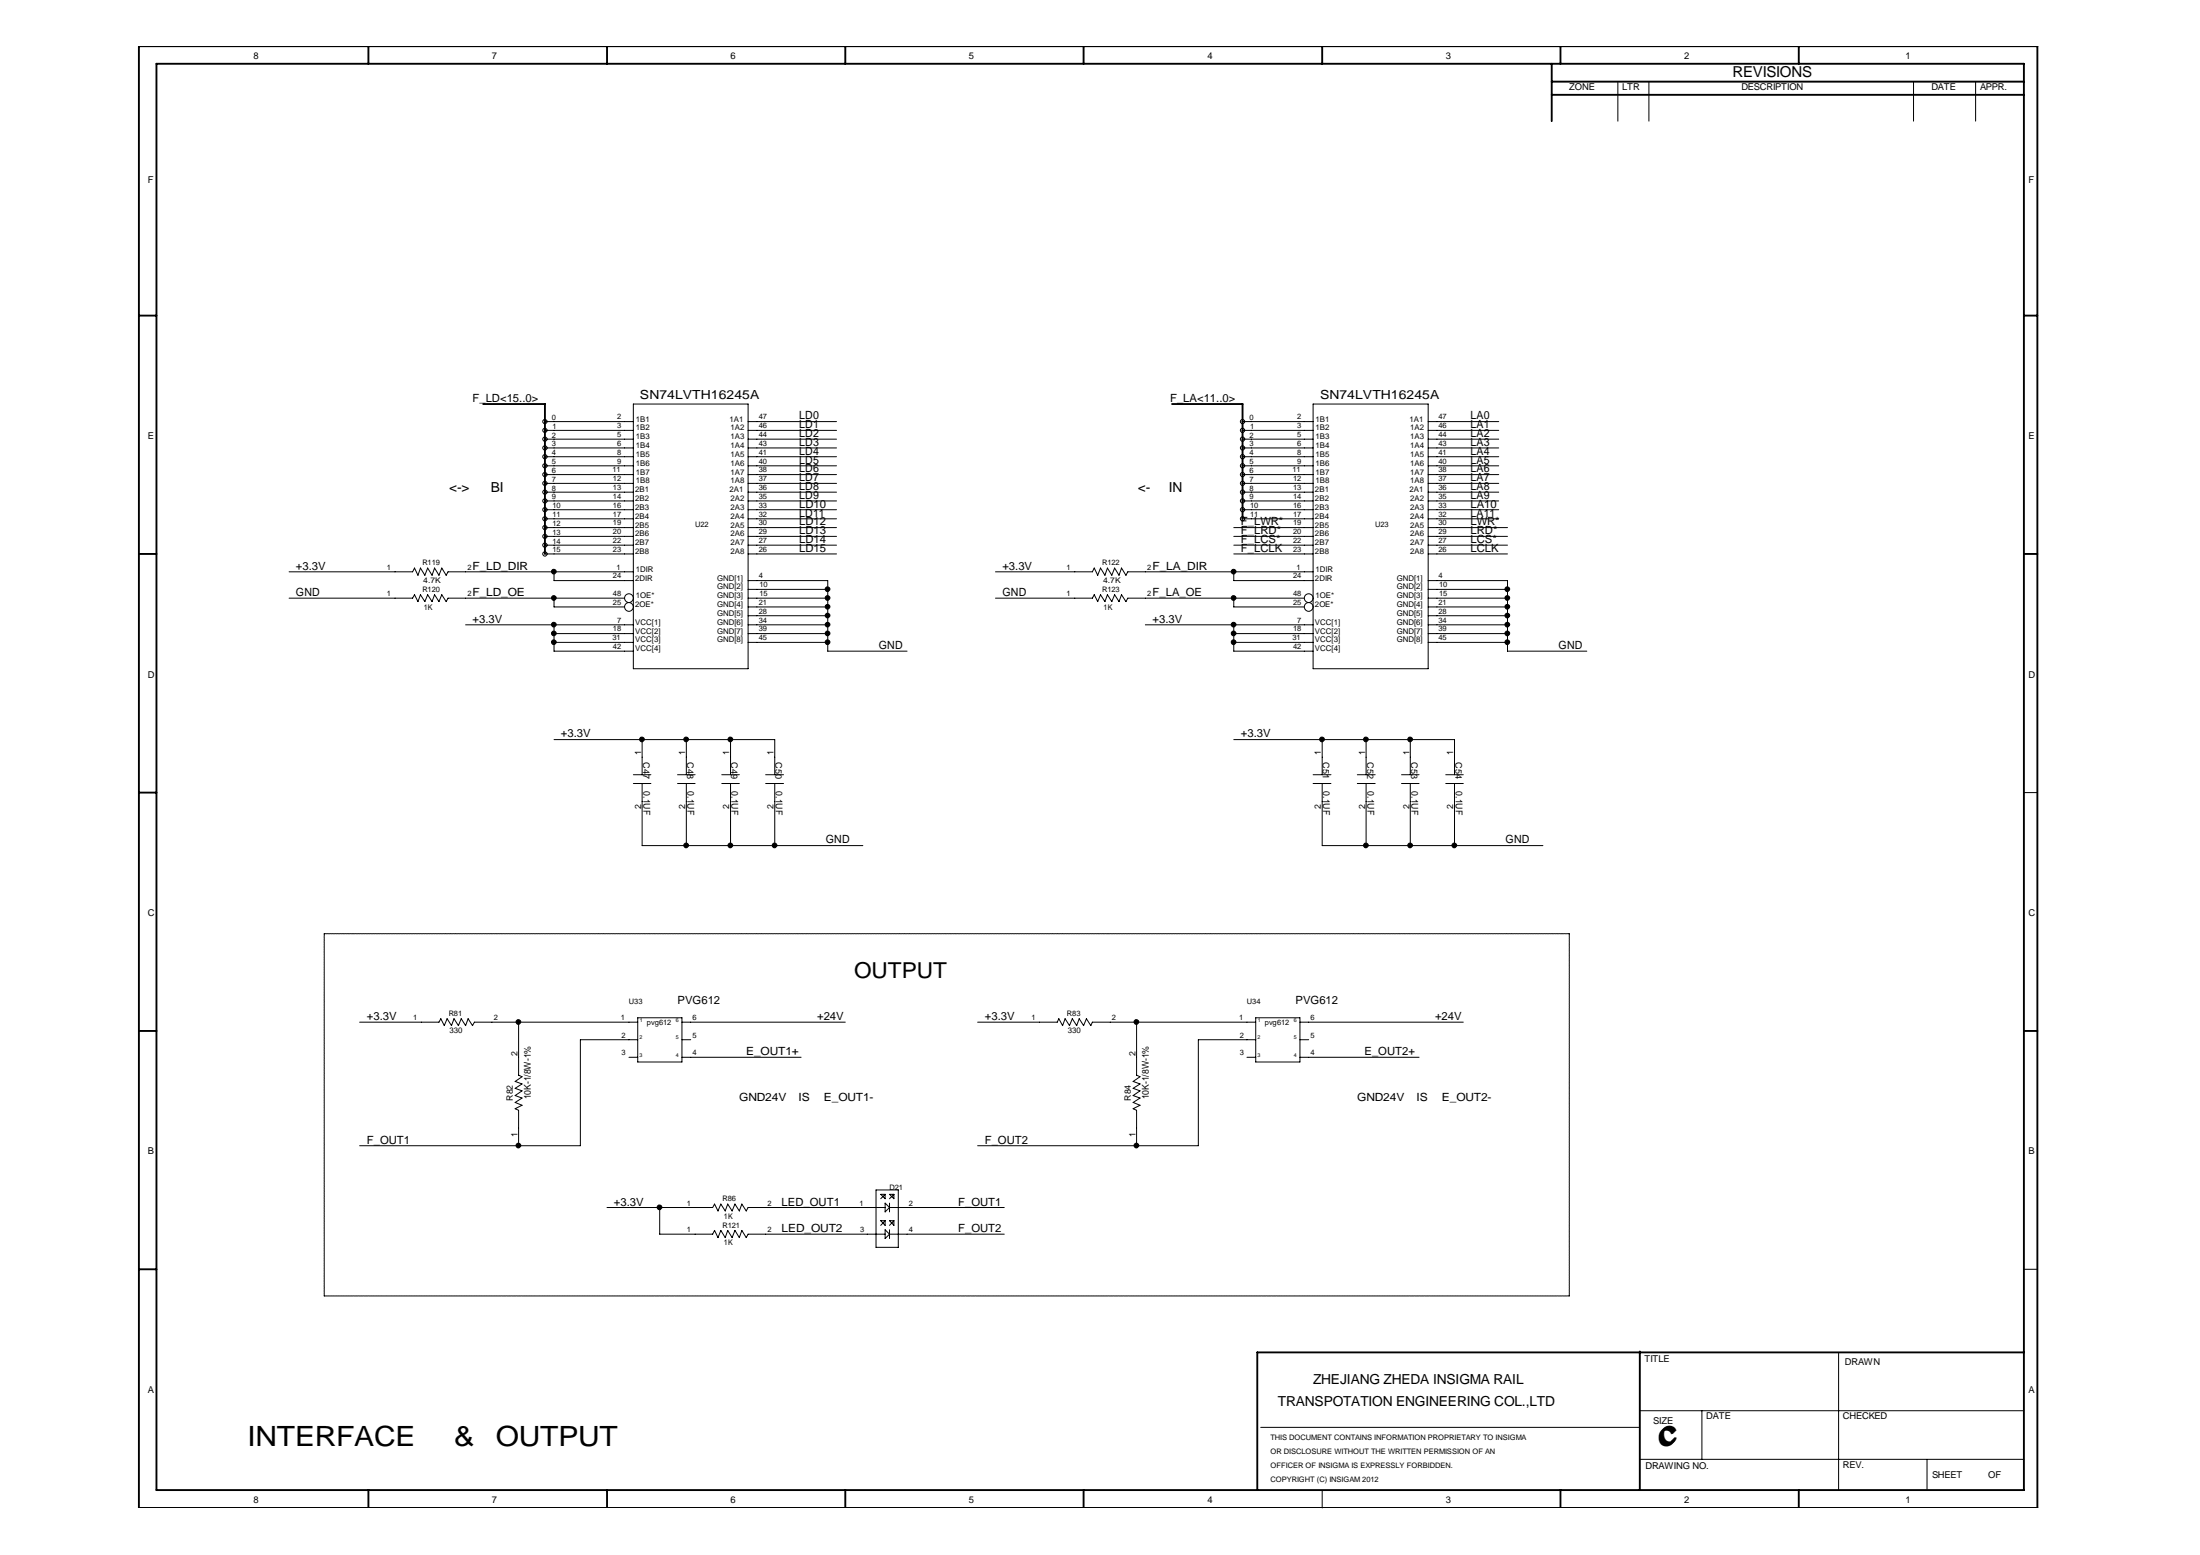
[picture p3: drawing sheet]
<svg xmlns="http://www.w3.org/2000/svg" width="297mm" height="210mm" viewBox="0 0 297 210" stroke-linecap="round" stroke-linejoin="round" font-family="sans-serif">
<g fill="none" stroke="#000" stroke-width=".25">
<path d="M18.8 6.2h256.3v197.4h-256.3zM21.1 8.6h252.2v192.5h-252.2zM49.7 6.2v2.4M82 6.2v2.4M114.1 6.2v2.4M146.3 6.2v2.4M178.5 6.2v2.4M209.5 11h63.8M209.5 8.6v7.8M209.5 12.8h63.8M210.7 6.2v2.4M242.9 6.2v2.4"/>
<path d="M18.8 42.6h2.3M65.2 54.5h8.4v20.3M158.2 54.5h9.6v15.5M273.3 42.6h1.8M18.8 74.8h2.3M273.3 74.8h1.8M18.8 107h2.3M18.8 139.2h2.3M273.3 139.2h1.8M18.8 171.3h2.3M221.4 182.4v18.7M273.3 182.6h-103.5v18.5"/>
<path d="M49.7 201.1v2.5M82 201.1v2.5M114.1 201.1v2.5M146.3 201.1v2.5M210.7 201.1v2.5M242.9 201.1v2.5"/>
</g>
<path d="M43.8 126v48.9M211.9 126h-168.1M43.8 174.9h168.1M211.9 174.9v-48.9" fill="none" stroke="#000" stroke-width=".14" stroke-dasharray=".3 .1"/>
<g fill="none" stroke="#000" stroke-width=".14">
<path d="M218.4 11v5.4M222.6 11v5.4M258.4 11v5.4M266.7 11v5.4M73.6 59.3h11.9M73.6 56.9h11.9M73.6 58.1h11.9M85.5 54.5h15.5v35.8h-15.5zM101 59.3h11.9M101 56.9h11.9M101 58.1h11.9M167.8 59.3h9.5"/>
<path d="M167.8 56.9h9.5M167.8 58.1h9.5M177.3 54.5h15.5v35.8h-15.5zM192.8 59.3h9.6M192.8 56.9h9.6M192.8 58.1h9.6M39 77.2h16.7l.3-.5 .4 1 .4-1 .6 1 .3-1 .6 1 .4-1 .6 1 .3-1 .6 1 .3-.5h25M73.6 73.6h11.9M73.6 74.8h11.9M73.6 72.4h11.9M73.6 71.2h11.9M73.6 70h11.9"/>
<path d="M73.6 68.8h11.9M73.6 67.6h11.9M73.6 66.4h11.9M73.6 65.2h11.9M73.6 60.5h11.9M73.6 64.1h11.9M73.6 62.9h11.9M73.6 61.7h11.9M74.8 77.2v1.2h10.7M101 78.4h10.8v9.5h10.7M101 73.6h11.9M101 74.8h11.9"/>
<path d="M101 72.4h11.9M101 71.2h11.9M101 70h11.9M101 68.8h11.9M101 67.6h11.9M101 66.4h11.9M101 65.2h11.9M101 60.5h11.9M101 64.1h11.9M101 62.9h11.9M101 61.7h11.9M101 79.6h10.8"/>
<path d="M134.4 77.2h13.1l.2-.5 .5 1 .4-1 .6 1 .3-1 .6 1 .4-1 .6 1 .3-1 .6 1 .3-.5h25M166.6 77.2v1.2h10.7M166.6 73.6h10.7M166.6 74.8h10.7M166.6 72.4h10.7M166.6 71.2h10.7M167.8 70h9.5M167.8 68.8h9.5M167.8 67.6h9.5M167.8 66.4h9.5M167.8 65.2h9.5M167.8 60.5h9.5"/>
<path d="M167.8 64.1h9.5M167.8 62.9h9.5M167.8 61.7h9.5M192.8 78.4h10.7v9.5h10.7M192.8 73.6h10.7M192.8 74.8h10.7M192.8 72.4h10.7M192.8 71.2h10.7M192.8 70h9.6M192.8 68.8h9.6M192.8 67.6h9.6M192.8 66.4h9.6"/>
<path d="M192.8 65.2h9.6M192.8 60.5h9.6M192.8 64.1h9.6M192.8 62.9h9.6M192.8 61.7h9.6M192.8 79.6h10.7M39 80.7h16.7l.3-.4 .4 .9 .4-.9 .6 .9 .3-.9 .6 .9 .4-.9 .6 .9 .3-.9 .6 .9 .3-.5h23.8M62.9 84.3h22.6M74.8 85.5h10.7M74.8 84.3v3.6h10.7M74.8 86.7h10.7M74.8 80.7v1.2h9.5"/>
<path d="M74.8 99.8h29.8v4.8M86.7 99.8v4.8M92.7 99.8v4.8M98.6 99.8v4.8M101 85.5h10.8M101 84.3h10.8M101 86.7h10.8M101 81.9h10.8M101 83.1h10.8M101 80.7h10.8M134.4 80.7h13.1l.2-.4 .5 .9 .4-.9 .6 .9 .3-.9 .6 .9 .4-.9 .6 .9 .3-.9 .6 .9 .3-.5h23.8M154.6 84.3h22.7"/>
<path d="M166.6 85.5h10.7M166.6 84.3v3.6h10.7M166.6 86.7h10.7M166.6 80.7v1.2h9.5M166.6 99.8h29.8v4.8M178.5 99.8v4.8M184.4 99.8v4.8M190.4 99.8v4.8M192.8 85.5h10.7M192.8 84.3h10.7M192.8 86.7h10.7M192.8 81.9h10.7"/>
<path d="M192.8 83.1h10.7M192.8 80.7h10.7M85.5 105.8h2.4M85.5 104.6h2.4M86.7 105.8v8.3h29.8M91.5 105.8h2.4M91.5 104.6h2.4M92.7 105.8v8.3M97.5 105.8h2.3M97.5 104.6h2.3M98.6 105.8v8.3M103.4 105.8h2.4"/>
<path d="M103.4 104.6h2.4M104.6 105.8v8.3M177.3 105.8h2.4M177.3 104.6h2.4M178.5 105.8v8.3h29.8M183.3 105.8h2.4M183.3 104.6h2.4M184.4 105.8v8.3M189.2 105.8h2.4M189.2 104.6h2.4M190.4 105.8v8.3M195.2 105.8h2.4"/>
<path d="M195.2 104.6h2.4M196.4 105.8v8.3M273.3 107h1.8M48.6 138h10.7l.2-.5 .5 .9 .4-.9 .6 .9 .3-.9 .6 .9 .4-.9 .6 .9 .3-.9 .6 .9 .3-.4h22M70 138v7.1l.5 .2-.9 .7 .9 .3-.9 .6 .9 .3-.9 .7 .9 .3-.9 .6 .9 .4-.9 .5 .4 .2v4.8M86.1 137.4h6v6h-6zM92.1 138h22M132 138h10.7l.3-.5 .5 .9 .3-.9 .6 .9 .4-.9 .6 .9 .3-.9 .6 .9 .4-.9 .6 .9 .2-.4h22M153.5 138v7.1l.4 .2-.9 .7 .9 .3-.9 .6 .9 .3-.9 .7 .9 .3-.9 .6 .9 .4-.9 .5 .5 .2v4.8M169.5 137.4h6v6h-6zM175.5 138h22.1M84.9 142.7h1.2"/>
<path d="M86.1 140.3h-7.7v14.4h-29.8M92.1 140.3h1.2M92.1 142.7h16.1M168.4 142.7h1.1M169.5 140.3h-7.7v14.4h-29.8M175.5 140.3h1.2M175.5 142.7h16.1M82 163h14.2l.3-.5 .4 1 .4-1 .6 1 .4-1 .5 1 .4-1 .6 1 .4-1 .6 1 .2-.5h18.5M89.1 163v3.6h7.1l.3-.5 .4 1 .4-1 .6 1 .4-1 .5 1 .4-1 .6 1 .4-1 .6 1 .2-.5h18.5M118.3 160.6h3v7.8h-3zM118.9 161.2h.6v.6zM118.9 164.8h.6v.6z"/>
<path d="M119.5 162.4l.6 .6-.6 .6zM119.5 166l.6 .6-.6 .6zM119.5 164.8l-.6 .6M119.5 161.2l-.6 .6M120.1 166.6h15.5M120.1 163h15.5M120.1 161.2h.6v.6zM120.1 164.8h.6v.6zM120.1 162.4v1.2M120.1 166v1.2M120.7 164.8l-.6 .6M120.7 161.2l-.6 .6"/>
<path d="M273.3 171.3h1.8M170.2 192.7h51.2M221.4 197h51.9M221.4 190.4h51.9M229.8 190.4v6.6M248.2 182.7v18.4M260.2 197v4.1M178.5 201.1v2.5"/>
<circle cx="73.6" cy="58.1" r=".3"/>
<circle cx="73.6" cy="56.9" r=".3"/>
<circle cx="73.6" cy="59.3" r=".3"/>
<circle cx="167.8" cy="58.1" r=".3"/>
<circle cx="167.8" cy="59.3" r=".3"/>
<circle cx="167.8" cy="56.9" r=".3"/>
<circle cx="73.6" cy="67.6" r=".3"/>
<circle cx="73.6" cy="72.4" r=".3"/>
<circle cx="73.6" cy="74.8" r=".3"/>
<circle cx="73.6" cy="60.5" r=".3"/>
<circle cx="73.6" cy="62.9" r=".3"/>
<circle cx="73.6" cy="70" r=".3"/>
<circle cx="73.6" cy="65.2" r=".3"/>
<circle cx="73.6" cy="68.8" r=".3"/>
<circle cx="73.6" cy="66.4" r=".3"/>
<circle cx="73.6" cy="64.1" r=".3"/>
<circle cx="73.6" cy="73.6" r=".3"/>
<circle cx="73.6" cy="71.2" r=".3"/>
<circle cx="73.6" cy="61.6" r=".3"/>
<circle cx="167.8" cy="60.5" r=".3"/>
<circle cx="167.8" cy="62.9" r=".3"/>
<circle cx="167.8" cy="70" r=".3"/>
<circle cx="167.8" cy="67.6" r=".3"/>
<circle cx="167.8" cy="65.2" r=".3"/>
<circle cx="167.8" cy="66.4" r=".3"/>
<circle cx="167.8" cy="64.1" r=".3"/>
<circle cx="167.8" cy="61.6" r=".3"/>
<circle cx="167.8" cy="68.8" r=".3"/>
<circle cx="84.9" cy="81.9" r=".59"/>
<circle cx="84.9" cy="80.7" r=".59"/>
<circle cx="176.7" cy="81.9" r=".59"/>
<circle cx="176.7" cy="80.7" r=".59"/>
</g>
<g fill="#000" stroke="#000" stroke-width=".14">
<circle cx="74.8" cy="77.2" r=".32"/>
<circle cx="111.7" cy="79.5" r=".32"/>
<circle cx="166.6" cy="77.2" r=".32"/>
<circle cx="203.5" cy="79.5" r=".32"/>
<circle cx="74.8" cy="84.3" r=".32"/>
<circle cx="74.8" cy="86.7" r=".32"/>
<circle cx="74.8" cy="80.7" r=".32"/>
<circle cx="74.8" cy="85.5" r=".32"/>
<circle cx="86.7" cy="99.8" r=".32"/>
<circle cx="92.6" cy="99.8" r=".32"/>
<circle cx="98.6" cy="99.8" r=".32"/>
<circle cx="111.7" cy="84.3" r=".32"/>
<circle cx="111.7" cy="86.7" r=".32"/>
<circle cx="111.7" cy="80.7" r=".32"/>
<circle cx="111.7" cy="83.1" r=".32"/>
<circle cx="111.7" cy="85.5" r=".32"/>
<circle cx="111.7" cy="81.9" r=".32"/>
<circle cx="166.6" cy="86.7" r=".32"/>
<circle cx="166.6" cy="84.3" r=".32"/>
<circle cx="166.6" cy="80.7" r=".32"/>
<circle cx="166.6" cy="85.5" r=".32"/>
<circle cx="178.5" cy="99.8" r=".32"/>
<circle cx="184.4" cy="99.8" r=".32"/>
<circle cx="190.4" cy="99.8" r=".32"/>
<circle cx="203.5" cy="86.7" r=".32"/>
<circle cx="203.5" cy="84.3" r=".32"/>
<circle cx="203.5" cy="80.7" r=".32"/>
<circle cx="203.5" cy="83.1" r=".32"/>
<circle cx="203.5" cy="85.5" r=".32"/>
<circle cx="203.5" cy="81.9" r=".32"/>
<circle cx="92.6" cy="114.1" r=".32"/>
<circle cx="98.6" cy="114.1" r=".32"/>
<circle cx="104.6" cy="114.1" r=".32"/>
<circle cx="184.4" cy="114.1" r=".32"/>
<circle cx="190.4" cy="114.1" r=".32"/>
<circle cx="196.4" cy="114.1" r=".32"/>
<circle cx="70" cy="138" r=".32"/>
<circle cx="153.4" cy="138" r=".32"/>
<circle cx="70" cy="154.6" r=".32"/>
<circle cx="153.4" cy="154.6" r=".32"/>
<circle cx="89" cy="163" r=".32"/>
</g>
<g font-size="3.8">
<text x="33.4" y="195.2">INTERFACE</text>
<text x="61.3" y="195.2">&amp;</text>
<text x="66.9" y="195.2">OUTPUT</text>
</g>
<text font-size="3.2" x="223.9" y="195.2">C</text>
<text font-size="3" x="115.3" y="132">OUTPUT</text>
<text font-size="2" x="233.9" y="10.4">REVISIONS</text>
<g font-size="1.9">
<text x="60.7" y="66.4">&lt;-&gt;</text>
<text x="66.3" y="66.4">BI</text>
<text x="153.6" y="66.4">&lt;-</text>
<text x="157.8" y="66.4">IN</text>
<text x="172.6" y="189.8">TRANSPOTATION ENGINEERING COL.,LTD</text>
<text x="177.3" y="186.8">ZHEJIANG ZHEDA INSIGMA RAIL</text>
</g>
<g font-size="1.7">
<text x="86.4" y="53.9">SN74LVTH16245A</text>
<text x="178.2" y="53.9">SN74LVTH16245A</text>
</g>
<g font-size="1.5">
<text x="63.8" y="54.2">F_LD&lt;15..0&gt;</text>
<text x="107.9" y="59">LD2</text>
<text x="107.9" y="57.8">LD1</text>
<text x="107.9" y="56.6">LD0</text>
<text x="158" y="54.2">F_LA&lt;11..0&gt;</text>
<text x="198.5" y="57.8">LA1</text>
<text x="198.5" y="59">LA2</text>
<text x="198.5" y="56.6">LA0</text>
<text x="107.9" y="65">LD7</text>
<text x="107.9" y="63.8">LD6</text>
<text x="107.9" y="62.6">LD5</text>
<text x="107.9" y="61.4">LD4</text>
<text x="107.9" y="60.2">LD3</text>
<text x="198.5" y="62.6">LA5</text>
<text x="198.5" y="61.4">LA4</text>
<text x="198.5" y="60.2">LA3</text>
<text x="198.5" y="65">LA7</text>
<text x="198.5" y="63.8">LA6</text>
<text x="107.9" y="70.9">LD12</text>
<text x="107.9" y="68.6">LD10</text>
<text x="107.9" y="69.7">LD11</text>
<text x="107.9" y="66.1">LD8</text>
<text x="107.9" y="67.4">LD9</text>
<text x="167.6" y="70.9">F_LWR*</text>
<text x="198.5" y="70.9">LWR*</text>
<text x="198.5" y="66.1">LA8</text>
<text x="198.5" y="69.7">LA11</text>
<text x="198.5" y="68.6">LA10</text>
<text x="198.5" y="67.4">LA9</text>
<text x="40" y="76.9">+3.3V</text>
<text x="63.8" y="76.9">F_LD_DIR</text>
<text x="107.9" y="73.3">LD14</text>
<text x="107.9" y="72.1">LD13</text>
<text x="107.9" y="74.5">LD15</text>
<text x="135.3" y="76.9">+3.3V</text>
<text x="155.6" y="76.9">F_LA_DIR</text>
<text x="167.6" y="73.3">F_LCS*</text>
<text x="167.6" y="74.5">F_LCLK</text>
<text x="167.6" y="72.1">F_LRD*</text>
<text x="198.5" y="72.1">LRD*</text>
<text x="198.5" y="74.5">LCLK</text>
<text x="198.5" y="73.3">LCS*</text>
<text x="40" y="80.4">GND</text>
<text x="63.8" y="80.4">F_LD_OE</text>
<text x="135.3" y="80.4">GND</text>
<text x="155.6" y="80.4">F_LA_OE</text>
<text x="63.8" y="84">+3.3V</text>
<text x="118.7" y="87.6">GND</text>
<text x="155.6" y="84">+3.3V</text>
<text x="210.4" y="87.6">GND</text>
<text x="75.7" y="99.5">+3.3V</text>
<text x="167.6" y="99.5">+3.3V</text>
<text x="111.5" y="113.8">GND</text>
<text x="203.3" y="113.8">GND</text>
<text x="49.5" y="137.7">+3.3V</text>
<text x="91.5" y="135.5">PVG612</text>
<text x="110.3" y="137.7">+24V</text>
<text x="133" y="137.7">+3.3V</text>
<text x="174.9" y="135.5">PVG612</text>
<text x="193.8" y="137.7">+24V</text>
<text x="100.8" y="142.5">E_OUT1+</text>
<text x="184.2" y="142.5">E_OUT2+</text>
<text x="99.8" y="148.6">GND24V</text>
<text x="107.8" y="148.6">IS</text>
<text x="111.3" y="148.6">E_OUT1-</text>
<text x="183.3" y="148.6">GND24V</text>
<text x="191.3" y="148.6">IS</text>
<text x="194.7" y="148.6">E_OUT2-</text>
<text x="49.5" y="154.4">F_OUT1</text>
<text x="133" y="154.4">F_OUT2</text>
<text x="82.9" y="162.7">+3.3V</text>
<text x="105.5" y="162.7">LED_OUT1</text>
<text x="105.5" y="166.3">LED_OUT2</text>
<text x="129.4" y="162.7">F_OUT1</text>
<text x="129.4" y="166.3">F_OUT2</text>
</g>
<g font-size="1.3">
<text x="34.2" y="8">8</text>
<text x="66.4" y="8">7</text>
<text x="98.6" y="8">6</text>
<text x="130.8" y="8">5</text>
<text x="163" y="8">4</text>
<text x="195.2" y="8">3</text>
<text x="227.4" y="8">2</text>
<text x="257.3" y="8">1</text>
<text x="211.9" y="12.2">ZONE</text>
<text x="219" y="12.2">LTR</text>
<text x="235.1" y="12.2">DESCRIPTION</text>
<text x="260.8" y="12.2">DATE</text>
<text x="267.3" y="12.2">APPR.</text>
<text x="19.9" y="24.7">F</text>
<text x="273.9" y="24.7">F</text>
<text x="19.9" y="59.2">E</text>
<text x="273.9" y="59.2">E</text>
<text x="19.9" y="91.5">D</text>
<text x="273.9" y="91.5">D</text>
<text x="86.9" y="106.8" transform="rotate(90 86.9 106.8)">0.1UF</text>
<text x="92.8" y="106.8" transform="rotate(90 92.8 106.8)">0.1UF</text>
<text x="98.8" y="106.8" transform="rotate(90 98.8 106.8)">0.1UF</text>
<text x="104.7" y="106.8" transform="rotate(90 104.7 106.8)">0.1UF</text>
<text x="178.6" y="106.8" transform="rotate(90 178.6 106.8)">0.1UF</text>
<text x="184.6" y="106.8" transform="rotate(90 184.6 106.8)">0.1UF</text>
<text x="190.6" y="106.8" transform="rotate(90 190.6 106.8)">0.1UF</text>
<text x="196.6" y="106.8" transform="rotate(90 196.6 106.8)">0.1UF</text>
<text x="19.9" y="123.6">C</text>
<text x="273.9" y="123.6">C</text>
<text x="71.7" y="148.4" transform="rotate(-90 71.7 148.4)">10K-1/8W-1%</text>
<text x="155.1" y="148.4" transform="rotate(-90 155.1 148.4)">10K-1/8W-1%</text>
<text x="19.9" y="155.8">B</text>
<text x="273.9" y="155.8">B</text>
<text x="222" y="183.8">TITLE</text>
<text x="249.1" y="184.3">DRAWN</text>
<text x="19.9" y="188">A</text>
<text x="230.4" y="191.6">DATE</text>
<text x="248.8" y="191.6">CHECKED</text>
<text x="273.9" y="188">A</text>
<text x="223.2" y="192.2">SIZE</text>
<text x="34.2" y="202.9">8</text>
<text x="66.4" y="202.9">7</text>
<text x="98.6" y="202.9">6</text>
<text x="130.8" y="202.9">5</text>
<text x="163" y="202.9">4</text>
<text x="195.2" y="202.9">3</text>
<text x="222.2" y="198.3">DRAWING NO.</text>
<text x="227.4" y="202.9">2</text>
<text x="248.8" y="198.1">REV.</text>
<text x="257.3" y="202.9">1</text>
<text x="260.9" y="199.5">SHEET</text>
<text x="268.4" y="199.6">OF</text>
</g>
<g font-size="1.2">
<text x="86.6" y="101.9" transform="rotate(-90 86.6 101.9)">1</text>
<text x="92.5" y="101.9" transform="rotate(-90 92.5 101.9)">1</text>
<text x="98.5" y="101.9" transform="rotate(-90 98.5 101.9)">1</text>
<text x="104.4" y="101.9" transform="rotate(-90 104.4 101.9)">1</text>
<text x="178.4" y="101.9" transform="rotate(-90 178.4 101.9)">1</text>
<text x="184.3" y="101.9" transform="rotate(-90 184.3 101.9)">1</text>
<text x="190.3" y="101.9" transform="rotate(-90 190.3 101.9)">1</text>
<text x="196.2" y="101.9" transform="rotate(-90 196.2 101.9)">1</text>
<text x="86.8" y="102.9" transform="rotate(90 86.8 102.9)">C47</text>
<text x="92.8" y="102.9" transform="rotate(90 92.8 102.9)">C48</text>
<text x="98.7" y="102.9" transform="rotate(90 98.7 102.9)">C49</text>
<text x="104.7" y="102.9" transform="rotate(90 104.7 102.9)">C50</text>
<text x="178.6" y="102.9" transform="rotate(90 178.6 102.9)">C51</text>
<text x="184.6" y="102.9" transform="rotate(90 184.6 102.9)">C52</text>
<text x="190.5" y="102.9" transform="rotate(90 190.5 102.9)">C53</text>
<text x="196.5" y="102.9" transform="rotate(90 196.5 102.9)">C54</text>
<text x="86.6" y="109.2" transform="rotate(-90 86.6 109.2)">2</text>
<text x="92.5" y="109.2" transform="rotate(-90 92.5 109.2)">2</text>
<text x="98.5" y="109.2" transform="rotate(-90 98.5 109.2)">2</text>
<text x="104.4" y="109.2" transform="rotate(-90 104.4 109.2)">2</text>
<text x="178.4" y="109.2" transform="rotate(-90 178.4 109.2)">2</text>
<text x="184.3" y="109.2" transform="rotate(-90 184.3 109.2)">2</text>
<text x="190.3" y="109.2" transform="rotate(-90 190.3 109.2)">2</text>
<text x="196.2" y="109.2" transform="rotate(-90 196.2 109.2)">2</text>
<text x="69.8" y="142.5" transform="rotate(-90 69.8 142.5)">2</text>
<text x="153.3" y="142.5" transform="rotate(-90 153.3 142.5)">2</text>
<text x="69.3" y="148.6" transform="rotate(-90 69.3 148.6)">R82</text>
<text x="152.7" y="148.6" transform="rotate(-90 152.7 148.6)">R84</text>
<text x="69.8" y="153.4" transform="rotate(-90 69.8 153.4)">1</text>
<text x="153.3" y="153.4" transform="rotate(-90 153.3 153.4)">1</text>
</g>
<g font-size="1.1">
<text x="85.9" y="56.9">1B1</text>
<text x="85.9" y="59.3">1B3</text>
<text x="85.9" y="58.1">1B2</text>
<text x="98.5" y="56.9">1A1</text>
<text x="98.6" y="59.3">1A3</text>
<text x="98.6" y="58.1">1A2</text>
<text x="177.6" y="58.1">1B2</text>
<text x="177.6" y="56.9">1B1</text>
<text x="177.6" y="59.3">1B3</text>
<text x="190.3" y="56.9">1A1</text>
<text x="190.4" y="59.3">1A3</text>
<text x="190.4" y="58.1">1A2</text>
<text x="85.9" y="64.1">1B7</text>
<text x="85.9" y="65.2">1B8</text>
<text x="85.9" y="62.9">1B6</text>
<text x="85.9" y="61.7">1B5</text>
<text x="85.9" y="60.5">1B4</text>
<text x="98.6" y="65.2">1A8</text>
<text x="98.6" y="64.1">1A7</text>
<text x="98.6" y="60.5">1A4</text>
<text x="98.6" y="61.7">1A5</text>
<text x="98.6" y="62.9">1A6</text>
<text x="177.6" y="64.1">1B7</text>
<text x="177.6" y="65.2">1B8</text>
<text x="177.6" y="62.9">1B6</text>
<text x="177.6" y="61.7">1B5</text>
<text x="177.6" y="60.5">1B4</text>
<text x="190.4" y="65.2">1A8</text>
<text x="190.4" y="64.1">1A7</text>
<text x="190.4" y="60.5">1A4</text>
<text x="190.4" y="61.7">1A5</text>
<text x="190.4" y="62.9">1A6</text>
<text x="85.8" y="71.2">2B5</text>
<text x="85.8" y="70">2B4</text>
<text x="85.8" y="68.8">2B3</text>
<text x="85.8" y="67.6">2B2</text>
<text x="85.8" y="66.4">2B1</text>
<text x="98.5" y="66.4">2A1</text>
<text x="98.6" y="67.6">2A2</text>
<text x="98.6" y="71.2">2A5</text>
<text x="98.6" y="70">2A4</text>
<text x="98.6" y="68.8">2A3</text>
<text x="177.5" y="71.2">2B5</text>
<text x="177.5" y="70">2B4</text>
<text x="177.5" y="68.8">2B3</text>
<text x="177.5" y="67.6">2B2</text>
<text x="177.5" y="66.4">2B1</text>
<text x="190.3" y="66.4">2A1</text>
<text x="190.4" y="67.6">2A2</text>
<text x="190.4" y="71.2">2A5</text>
<text x="190.4" y="70">2A4</text>
<text x="190.4" y="68.8">2A3</text>
<text x="85.8" y="73.6">2B7</text>
<text x="85.8" y="74.8">2B8</text>
<text x="85.8" y="72.4">2B6</text>
<text x="85.9" y="77.2">1DIR</text>
<text x="98.6" y="74.8">2A8</text>
<text x="98.6" y="73.6">2A7</text>
<text x="98.6" y="72.4">2A6</text>
<text x="177.5" y="73.6">2B7</text>
<text x="177.5" y="74.8">2B8</text>
<text x="177.5" y="72.4">2B6</text>
<text x="177.6" y="77.2">1DIR</text>
<text x="190.4" y="74.8">2A8</text>
<text x="190.4" y="73.6">2A7</text>
<text x="190.4" y="72.4">2A6</text>
<text x="57.1" y="78.7">4.7K</text>
<text x="57.2" y="82.3">1K</text>
<text x="85.8" y="78.4">2DIR</text>
<text x="85.8" y="81.9">2OE*</text>
<text x="85.9" y="80.7">1OE*</text>
<text x="96.8" y="81.9">GND[4]</text>
<text x="96.8" y="83.1">GND[5]</text>
<text x="96.8" y="80.7">GND[3]</text>
<text x="96.8" y="79.6">GND[2]</text>
<text x="96.8" y="78.4">GND[1]</text>
<text x="148.9" y="78.7">4.7K</text>
<text x="149" y="82.3">1K</text>
<text x="177.5" y="78.4">2DIR</text>
<text x="177.5" y="81.9">2OE*</text>
<text x="177.6" y="80.7">1OE*</text>
<text x="188.6" y="81.9">GND[4]</text>
<text x="188.6" y="83.1">GND[5]</text>
<text x="188.6" y="80.7">GND[3]</text>
<text x="188.6" y="79.6">GND[2]</text>
<text x="188.6" y="78.4">GND[1]</text>
<text x="85.8" y="84.3">VCC[1]</text>
<text x="85.8" y="87.9">VCC[4]</text>
<text x="85.8" y="86.7">VCC[3]</text>
<text x="85.8" y="85.5">VCC[2]</text>
<text x="96.8" y="85.5">GND[7]</text>
<text x="96.8" y="86.7">GND[8]</text>
<text x="96.8" y="84.3">GND[6]</text>
<text x="177.5" y="84.3">VCC[1]</text>
<text x="177.5" y="87.9">VCC[4]</text>
<text x="177.5" y="86.7">VCC[3]</text>
<text x="177.5" y="85.5">VCC[2]</text>
<text x="188.6" y="85.5">GND[7]</text>
<text x="188.6" y="86.7">GND[8]</text>
<text x="188.6" y="84.3">GND[6]</text>
<text x="60.7" y="139.5">330</text>
<text x="144.2" y="139.5">330</text>
<text x="97.7" y="164.6">1K</text>
<text x="97.7" y="168.1">1K</text>
</g>
<g font-size="1">
<text x="74.5" y="59.1">2</text>
<text x="74.5" y="56.7">0</text>
<text x="74.6" y="57.8">1</text>
<text x="83.3" y="59">5</text>
<text x="83.3" y="57.8">3</text>
<text x="83.3" y="56.6">2</text>
<text x="102.4" y="59">44</text>
<text x="102.4" y="57.8">46</text>
<text x="102.4" y="56.6">47</text>
<text x="168.7" y="56.7">0</text>
<text x="168.7" y="59.1">2</text>
<text x="168.8" y="57.8">1</text>
<text x="175.1" y="59">5</text>
<text x="175.1" y="57.8">3</text>
<text x="175.1" y="56.6">2</text>
<text x="194.2" y="59">44</text>
<text x="194.2" y="57.8">46</text>
<text x="194.2" y="56.6">47</text>
<text x="74.5" y="63.8">6</text>
<text x="74.5" y="65">7</text>
<text x="74.5" y="62.6">5</text>
<text x="74.5" y="61.4">4</text>
<text x="74.5" y="60.3">3</text>
<text x="82.7" y="63.8">11</text>
<text x="82.8" y="65">12</text>
<text x="83.3" y="62.6">9</text>
<text x="83.3" y="61.4">8</text>
<text x="83.3" y="60.2">6</text>
<text x="102.4" y="65">37</text>
<text x="102.4" y="63.8">38</text>
<text x="102.4" y="62.6">40</text>
<text x="102.4" y="61.4">41</text>
<text x="102.4" y="60.2">43</text>
<text x="168.7" y="60.3">3</text>
<text x="168.7" y="61.4">4</text>
<text x="168.7" y="62.6">5</text>
<text x="168.7" y="63.8">6</text>
<text x="168.7" y="65">7</text>
<text x="174.5" y="63.8">11</text>
<text x="174.6" y="65">12</text>
<text x="175.1" y="62.6">9</text>
<text x="175.1" y="61.4">8</text>
<text x="175.1" y="60.2">6</text>
<text x="194.2" y="65">37</text>
<text x="194.2" y="63.8">38</text>
<text x="194.2" y="62.6">40</text>
<text x="194.2" y="61.4">41</text>
<text x="194.2" y="60.2">43</text>
<text x="74.5" y="67.4">9</text>
<text x="74.5" y="66.2">8</text>
<text x="74.6" y="71">12</text>
<text x="74.6" y="69.8">11</text>
<text x="74.6" y="68.6">10</text>
<text x="82.8" y="70.9">19</text>
<text x="82.8" y="69.7">17</text>
<text x="82.8" y="68.6">16</text>
<text x="82.8" y="67.4">14</text>
<text x="82.8" y="66.1">13</text>
<text x="93.9" y="71.2">U22</text>
<text x="102.4" y="70.9">30</text>
<text x="102.4" y="69.7">32</text>
<text x="102.4" y="68.6">33</text>
<text x="102.4" y="67.4">35</text>
<text x="102.4" y="66.1">36</text>
<text x="168.7" y="66.2">8</text>
<text x="168.7" y="67.4">9</text>
<text x="168.8" y="68.6">10</text>
<text x="168.8" y="69.8">11</text>
<text x="174.6" y="70.9">19</text>
<text x="174.6" y="69.7">17</text>
<text x="174.6" y="68.6">16</text>
<text x="174.6" y="67.4">14</text>
<text x="174.6" y="66.1">13</text>
<text x="185.7" y="71.2">U23</text>
<text x="194.2" y="70.9">30</text>
<text x="194.2" y="69.7">32</text>
<text x="194.2" y="68.6">33</text>
<text x="194.2" y="67.4">35</text>
<text x="194.2" y="66.1">36</text>
<text x="52.2" y="76.9">1</text>
<text x="57" y="76.3">R119</text>
<text x="63.1" y="76.9">2</text>
<text x="74.6" y="74.6">15</text>
<text x="74.6" y="73.4">14</text>
<text x="74.6" y="72.2">13</text>
<text x="82.8" y="74.5">23</text>
<text x="82.8" y="73.3">22</text>
<text x="82.8" y="72.1">20</text>
<text x="83.2" y="76.9">1</text>
<text x="102.4" y="74.5">26</text>
<text x="102.4" y="73.3">27</text>
<text x="102.4" y="72.1">29</text>
<text x="144" y="76.9">1</text>
<text x="148.8" y="76.3">R122</text>
<text x="154.9" y="76.9">2</text>
<text x="174.6" y="74.5">23</text>
<text x="174.6" y="73.3">22</text>
<text x="174.6" y="72.1">20</text>
<text x="175" y="76.9">1</text>
<text x="194.2" y="74.5">26</text>
<text x="194.2" y="73.3">27</text>
<text x="194.2" y="72.1">29</text>
<text x="52.2" y="80.4">1</text>
<text x="57" y="79.9">R120</text>
<text x="63.1" y="80.4">2</text>
<text x="82.8" y="81.7">25</text>
<text x="82.8" y="78.1">24</text>
<text x="82.8" y="80.4">48</text>
<text x="102.4" y="82.9">28</text>
<text x="102.4" y="81.7">21</text>
<text x="102.4" y="78.1">4</text>
<text x="102.5" y="80.4">15</text>
<text x="102.5" y="79.3">10</text>
<text x="144" y="80.4">1</text>
<text x="148.8" y="79.9">R123</text>
<text x="154.9" y="80.4">2</text>
<text x="174.6" y="81.7">25</text>
<text x="174.6" y="78.1">24</text>
<text x="174.6" y="80.4">48</text>
<text x="194.2" y="82.9">28</text>
<text x="194.2" y="81.7">21</text>
<text x="194.2" y="78.1">4</text>
<text x="194.3" y="80.4">15</text>
<text x="194.3" y="79.3">10</text>
<text x="82.7" y="86.4">31</text>
<text x="82.8" y="87.6">42</text>
<text x="82.8" y="85.2">18</text>
<text x="83.3" y="84">7</text>
<text x="102.4" y="86.4">45</text>
<text x="102.4" y="85.2">39</text>
<text x="102.4" y="84">34</text>
<text x="174.5" y="86.4">31</text>
<text x="174.6" y="87.6">42</text>
<text x="174.6" y="85.2">18</text>
<text x="175.1" y="84">7</text>
<text x="194.2" y="86.4">45</text>
<text x="194.2" y="85.2">39</text>
<text x="194.2" y="84">34</text>
<text x="55.8" y="137.7">1</text>
<text x="60.6" y="137.1">R81</text>
<text x="66.7" y="137.7">2</text>
<text x="83.8" y="137.7">1</text>
<text x="84.9" y="135.5">U33</text>
<text x="93.5" y="137.7">6</text>
<text x="139.3" y="137.7">1</text>
<text x="144.1" y="137.1">R83</text>
<text x="150.1" y="137.7">2</text>
<text x="167.3" y="137.7">1</text>
<text x="168.4" y="135.5">U34</text>
<text x="177" y="137.7">6</text>
<text x="83.9" y="142.5">3</text>
<text x="83.9" y="140.1">2</text>
<text x="87.3" y="138.3">pvg612</text>
<text x="93.5" y="140.1">5</text>
<text x="93.5" y="142.5">4</text>
<text x="167.4" y="142.5">3</text>
<text x="167.4" y="140.1">2</text>
<text x="170.8" y="138.3">pvg612</text>
<text x="177" y="140.1">5</text>
<text x="177" y="142.5">4</text>
<text x="120.1" y="160.6">D21</text>
<text x="92.8" y="162.7">1</text>
<text x="92.8" y="166.3">1</text>
<text x="97.5" y="162.2">R86</text>
<text x="97.5" y="165.7">R121</text>
<text x="103.6" y="162.7">2</text>
<text x="103.6" y="166.3">2</text>
<text x="116" y="162.7">1</text>
<text x="116.1" y="166.3">3</text>
<text x="122.7" y="166.3">4</text>
<text x="122.7" y="162.7">2</text>
<text x="171.5" y="194.4">THIS DOCUMENT CONTAINS INFORMATION PROPRIETARY TO INSIGMA</text>
<text x="171.5" y="196.3">OR DISCLOSURE WITHOUT THE WRITTEN PERMISSION OF AN</text>
<text x="171.5" y="198.2">OFFICER OF INSIGMA IS EXPRESSLY FORBIDDEN.</text>
<text x="171.5" y="200">COPYRIGHT (C) INSIGAM 2012</text>
</g>
<g font-size=".7">
<text x="86.4" y="137.9">1</text>
<text x="91.3" y="137.9">6</text>
<text x="169.8" y="137.9">1</text>
<text x="174.7" y="137.9">6</text>
<text x="86.4" y="142.7">3</text>
<text x="86.4" y="140.3">2</text>
<text x="91.3" y="140.3">5</text>
<text x="91.3" y="142.7">4</text>
<text x="169.8" y="142.7">3</text>
<text x="169.8" y="140.3">2</text>
<text x="174.7" y="140.3">5</text>
<text x="174.7" y="142.7">4</text>
</g>
</svg>
